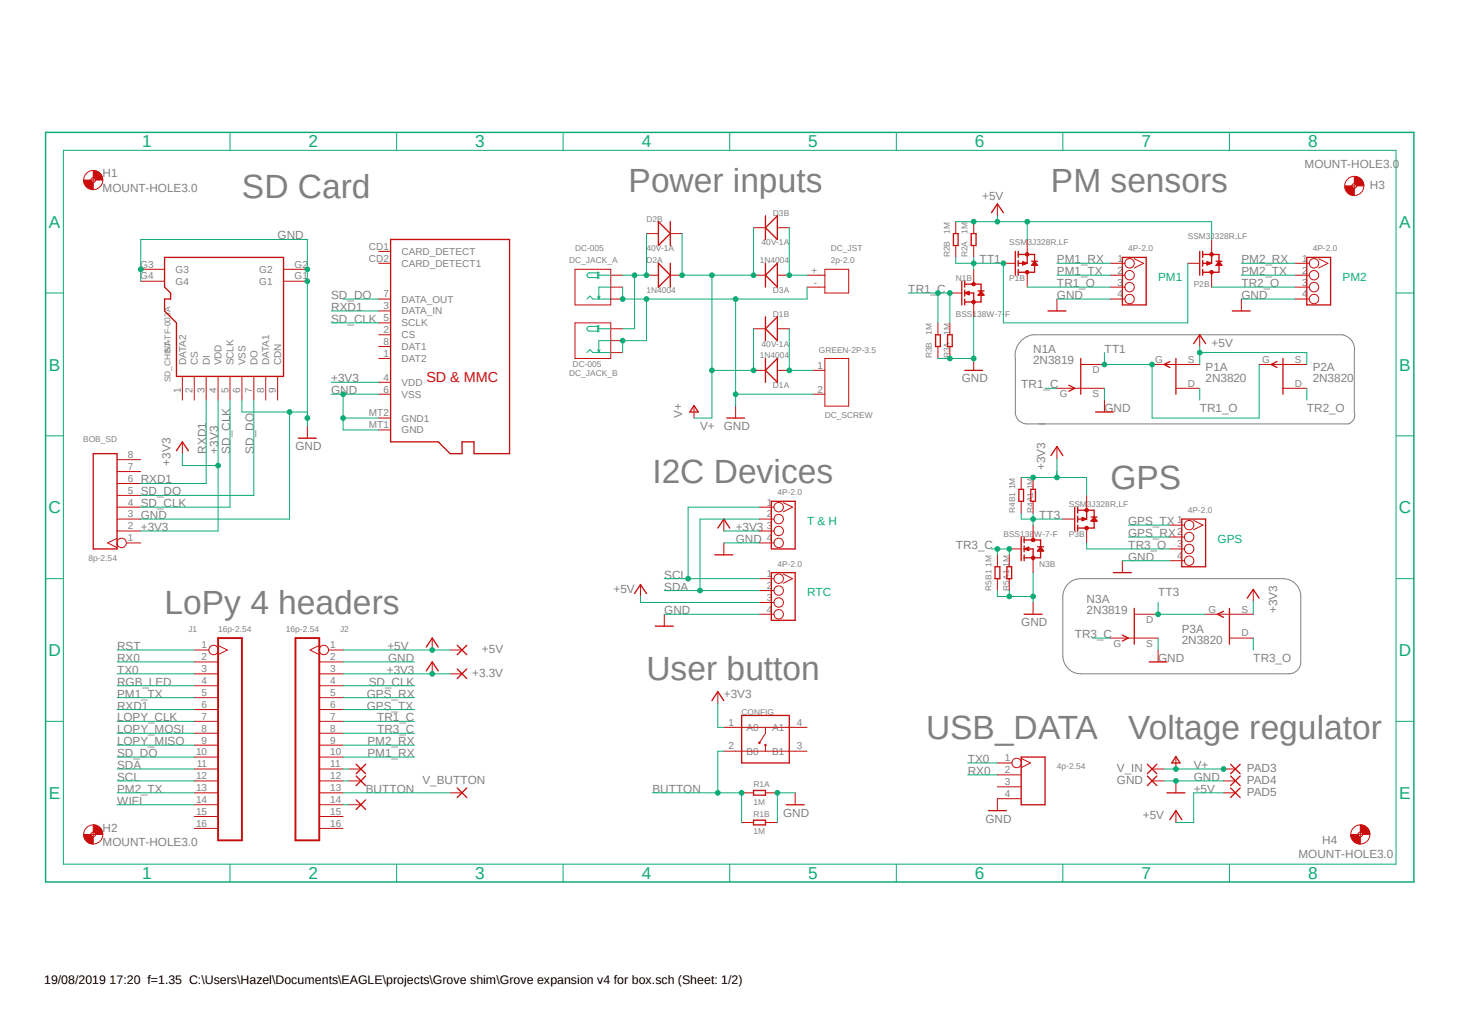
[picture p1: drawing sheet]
<svg xmlns="http://www.w3.org/2000/svg" width="420mm" height="297mm" viewBox="0 0 420 297" stroke-linecap="round" stroke-linejoin="round" font-family="sans-serif">
<path d="M12.7 37.7l394.8 216.6M407.5 37.7l-394.8 216.6" fill="none" stroke="#fff" stroke-width=".29"/>
<path d="M294 98a6 6 0 0 1 3.4-1.6h89.1a4.3 4.3 0 0 1 3.3 5.1v17.1a2.64 2.64 0 0 1-1.6 3.4h-92.5a3.3 3.3 0 0 1-3.4-3.4v-15.4a6 6 0 0 1 1.7-5.2zM307.2 168.4a5 5 0 0 1 3.9-1.9h58.2a5.1 5.1 0 0 1 5.1 5.2v18.8a3.4 3.4 0 0 1-3.4 3.4h-59.9a5.2 5.2 0 0 1-5.2-5.1v-17.1a5.5 5.5 0 0 1 1.3-3.3z" fill="none" stroke="#808080" stroke-width=".29"/>
<g fill="none" stroke="#c90d0c" stroke-width=".38">
<path d="M47.4 74.1h34.2v34.2h-30.8v-15.4l-3.4-3.4v-3.4h1.7v-1.8l-1.7-1.7zM189.5 75.8l3.5 3.4-3.5 3.4zM193 75.8v6.8M220.3 79.2l3.5-3.4v6.8zM220.3 75.8v6.8M279.6 67.2h1.4v3.5h-1.4zM285.4 61.2l1.7-2.5 1.7 2.5M323.1 74.1h6.8v13.7h-6.8zM376.2 74.1h6.8v13.7h-6.8zM272.8 96.4h1.3v3.3h-1.3zM301.7 89.5h5.1M354.8 89.5h5.1"/>
<path d="M199.8 116.7l1.2 1.9h-2.4zM220.3 106.6l3.5-3.4v6.8zM220.3 103.2v6.8M277.7 106.6h5.1M50.8 129.7l1.7-2.5 1.7 2.5M85.9 126.1h5.2M209.2 120.3h5.1M222 144.3h6.9v13.7h-6.9zM340.2 149.4h6.8v13.7h-6.8zM222 164.8h6.9v13.7h-6.9zM320.5 164.8h5.2M122.7 186.2l1.7-2.6 1.8 2.6"/>
<path d="M122.7 193.1l1.7-2.6 1.8 2.6M188.6 180.2h5.2M204.9 201.6l1.7-2.5 1.8 2.5M294 217.9h6.8v13.7h-6.8zM338.5 217.7l1.2 1.9h-2.4zM216.9 227.5h3.4v1.4h-3.4zM226.3 231.6h5.2M284.6 233.3h5.1M335.9 228.2h5.2M336.8 235.9l1.7-2.6 1.7 2.6"/>
</g>
<g fill="none" stroke="#c90d0c" stroke-width=".29">
<path d="M287.1 58.7v3.4M40.5 77.5h6.9M81.6 77.5h6.9M165.5 77.5h10.3v10.3h-10.3zM175.8 79.2h3.4M186.1 79.2h3.4M193 79.2h3.3M216.9 79.2h3.4M223.8 79.2h3.4M232.3 79.2h5.1M237.4 77.5h6.9v6.8h-6.9zM280.3 63.8v3.4"/>
<path d="M280.3 70.7v3.4M319.7 75.8h4.1M319.7 79.2h4.1M326.5 74.5l2.7 1.3-2.7 1.3M372.7 75.8h4.2M372.7 79.2h4.2M379.6 74.5l2.7 1.3-2.7 1.3M40.5 80.9h6.9M81.6 80.9h6.9M175.8 82.6h3.4M175.8 86.1h3.4M232.3 82.6h5.1"/>
<path d="M273.4 92.9v3.5M273.4 99.7v3.5M304.2 86.1v3.4M319.7 82.6h4.1M319.7 86.1h4.1M357.3 86.1v3.4M372.7 82.6h4.2M372.7 86.1h4.2M52.5 108.3v6.8M55.9 108.3v6.8M59.4 108.3v6.8M62.8 108.3v6.8"/>
<path d="M66.2 108.3v6.8M69.6 108.3v6.8M73.1 108.3v6.8M76.5 108.3v6.8M79.9 108.3v6.8M199.8 116.9v3.4M211.8 116.9v3.4M216.9 106.6h3.4M223.8 106.6h3.4M234 106.6h3.4M234 113.5h3.4M237.4 103.2h6.9v13.7h-6.9z"/>
<path d="M280.3 103.2v3.4M52.5 127.2v3.4M88.5 122.7v3.4M218.6 146h4.2M218.6 149.4h4.2M218.6 152.8h4.2M218.6 156.3h4.2M225.5 144.7l2.6 1.3-2.6 1.3M336.8 151.1h4.2M336.8 154.6h4.2M336.8 158h4.2M343.6 149.8l2.7 1.3-2.7 1.3"/>
<path d="M191.2 176.8v3.4M218.6 166.5h4.2M218.6 170h4.2M218.6 173.4h4.2M218.6 176.8h4.2M225.5 165.2l2.6 1.3-2.6 1.4M323.1 161.4v3.4M336.8 161.4h4.2M124.4 183.6v3.5M124.4 190.5v3.4M206.6 199.1v3.4M287.1 219.6h4.2"/>
<path d="M294 218.3l2.6 1.3-2.6 1.3M338.5 217.9v3.4M213.5 228.2h3.4M220.3 228.2h3.5M228.9 228.2v3.4M287.1 223h6.9M287.1 226.4h6.9M294 229.9h-6.9v3.4M338.5 224.7v3.5M338.5 233.3v3.4"/>
<circle cx="325.2" cy="79.2" r="1.36"/>
<circle cx="325.2" cy="75.8" r="1.36"/>
<circle cx="378.2" cy="79.2" r="1.36"/>
<circle cx="378.2" cy="75.8" r="1.36"/>
<circle cx="325.2" cy="82.6" r="1.36"/>
<circle cx="325.2" cy="86.1" r="1.36"/>
<circle cx="378.2" cy="82.6" r="1.36"/>
<circle cx="378.2" cy="86.1" r="1.36"/>
<circle cx="224.2" cy="146" r="1.36"/>
<circle cx="224.2" cy="149.4" r="1.36"/>
<circle cx="224.2" cy="156.3" r="1.36"/>
<circle cx="224.2" cy="152.8" r="1.36"/>
<circle cx="342.3" cy="158" r="1.36"/>
<circle cx="342.3" cy="154.6" r="1.36"/>
<circle cx="342.3" cy="151.1" r="1.36"/>
<circle cx="224.2" cy="176.8" r="1.36"/>
<circle cx="224.2" cy="166.5" r="1.36"/>
<circle cx="224.2" cy="173.4" r="1.36"/>
<circle cx="224.2" cy="170" r="1.36"/>
<circle cx="342.3" cy="161.4" r="1.36"/>
<circle cx="292.6" cy="219.6" r="1.36"/>
</g>
<path d="M26.8 49.1a2.68 2.68 0 0 1 2.7 2.7h-2l-.2-.4-.5-.3z" fill-rule="evenodd" fill="#c90d0c"/>
<path d="M26.8 49.1a2.68 2.68 0 0 1 2.7 2.7h-2l-.2-.4-.5-.3z" fill="none" stroke="#c90d0c" stroke-width=".29"/>
<path d="M24.1 51.8h2.1l.1 .5 .5 .2v2.1a2.75 2.75 0 0 1-2.7-2.8z" fill-rule="evenodd" fill="#c90d0c"/>
<g fill="none" stroke="#c90d0c" stroke-width=".29">
<path d="M24.1 51.8h2.1l.1 .5 .5 .2v2.1a2.75 2.75 0 0 1-2.7-2.8zM26.2 51.8h1.3M26.8 51.1v1.4"/>
<circle cx="26.8" cy="51.8" r=".68"/>
<circle cx="26.8" cy="51.8" r="2.75"/>
</g>
<path d="M26.8 237.4a2.68 2.68 0 0 1 2.7 2.8h-2l-.2-.6-.5-.1z" fill-rule="evenodd" fill="#c90d0c"/>
<path d="M26.8 237.4a2.68 2.68 0 0 1 2.7 2.8h-2l-.2-.6-.5-.1z" fill="none" stroke="#c90d0c" stroke-width=".29"/>
<path d="M24.1 240.2h2.1l.1 .4 .5 .2v2.1a2.75 2.75 0 0 1-2.7-2.7z" fill-rule="evenodd" fill="#c90d0c"/>
<g fill="none" stroke="#c90d0c" stroke-width=".29">
<path d="M26.8 239.5v1.3M24.1 240.2h2.1l.1 .4 .5 .2v2.1a2.75 2.75 0 0 1-2.7-2.7zM26.2 240.2h1.3"/>
<circle cx="26.8" cy="240.2" r=".68"/>
<circle cx="26.8" cy="240.2" r="2.75"/>
</g>
<path d="M389.8 50.8a2.61 2.61 0 0 1 2.8 2.7h-2l-.2-.5-.6-.2z" fill-rule="evenodd" fill="#c90d0c"/>
<path d="M389.8 50.8a2.61 2.61 0 0 1 2.8 2.7h-2l-.2-.5-.6-.2z" fill="none" stroke="#c90d0c" stroke-width=".29"/>
<path d="M387.1 53.5h2.1l.2 .5 .4 .2v2.1a2.61 2.61 0 0 1-2.7-2.8z" fill-rule="evenodd" fill="#c90d0c"/>
<g fill="none" stroke="#c90d0c" stroke-width=".29">
<path d="M387.1 53.5h2.1l.2 .5 .4 .2v2.1a2.61 2.61 0 0 1-2.7-2.8zM389.2 53.5h1.4M389.8 52.8v1.4"/>
<circle cx="389.8" cy="53.5" r=".68"/>
<circle cx="389.8" cy="53.5" r="2.75"/>
</g>
<path d="M391.6 237.4a2.75 2.75 0 0 1 2.7 2.8h-2l-.3-.6-.4-.1z" fill-rule="evenodd" fill="#c90d0c"/>
<path d="M391.6 237.4a2.75 2.75 0 0 1 2.7 2.8h-2l-.3-.6-.4-.1z" fill="none" stroke="#c90d0c" stroke-width=".29"/>
<path d="M388.8 240.2h2.1l.2 .4 .5 .2v2.1a2.75 2.75 0 0 1-2.8-2.7z" fill-rule="evenodd" fill="#c90d0c"/>
<g fill="none" stroke="#c90d0c" stroke-width=".29">
<path d="M109 72.3h3.4M109 75.8h3.4M348.4 75.8h.4M348.8 72.3v.9M348.8 78.4v.8M109 96.4h3.4M109 89.5h3.4M109 92.9h3.4M109 86.1h3.4M109 99.7h3.4M109 113.5h3.4M109 110h3.4"/>
<path d="M109 103.2h3.4M33.7 139.1h6.8M33.7 135.7h6.8M33.7 132.3h6.8M109 123.7h3.4M109 120.3h3.4M33.7 152.8h6.8M33.7 149.4h6.8M33.7 146h6.8M33.7 142.6h6.8M33.7 154.9l-2.7 1.4 2.7 1.3M36.4 156.3h4.1"/>
<path d="M208.4 156.3v3.4M184.4 168.2v3.5M391.6 239.5v1.3M388.8 240.2h2.1l.2 .4 .5 .2v2.1a2.75 2.75 0 0 1-2.8-2.7zM390.9 240.2h1.4"/>
<circle cx="35" cy="156.3" r="1.36"/>
<circle cx="391.6" cy="240.2" r=".68"/>
<circle cx="391.6" cy="240.2" r="2.75"/>
</g>
<g fill="none" stroke="#c90d0c" stroke-width=".38">
<path d="M112.4 68.9h34.3v61.7h-10.3v-3.4h-3.4v3.4h-3.4l-3.4-3.4h-13.8zM345.4 72.3v6.9M346.2 73.2h4.7v5.2h-4.7M346.2 72.3v1.8M346.2 74.9v1.7M346.2 77.5v1.7M346.2 75.8h2.2M347.5 75.4l1.3 .4M347.5 75.4v.8M347.5 75.4l.9 .4M348.1 75.6l-.6 .6M348.4 75.8l-.9 .4"/>
<path d="M348.8 73.2v2.6M348.8 75.8l-1.3 .4M350.1 75.2h1.6M350.9 75.2l.8 1.2h-1.6zM350.9 75.8l-.4 .6M350.9 75.8l.4 .6M350.9 75.8l-.4 .4M350.9 75.8l.4 .4M26.8 130.6h6.9v27.4h-6.9zM205.8 159.7h5.1M182.7 170.8l1.7-2.6 1.7 2.6"/>
</g>
<path d="M348.4 78.1l.5-.2 .4 .5-.1 .3-.3 .1-.5-.1-.2-.3 .5-.2 .3 .2-.2 .1-.6-.1z" fill-rule="evenodd" fill="#c90d0c"/>
<path d="M348.4 78.1l.5-.2 .4 .5-.1 .3-.3 .1-.5-.1-.2-.3 .5-.2 .3 .2-.2 .1-.6-.1z" fill="none" stroke="#c90d0c" stroke-width=".29"/>
<path d="M348.4 72.9l.2-.2 .6 .2v.6l-.3 .2-.5-.2-.2-.3 .5-.1 .3 .1h-.8z" fill-rule="evenodd" fill="#c90d0c"/>
<path d="M295.3 75.8h.4M295.7 72.3v.9M295.7 78.4v.8M341.9 75.8h3.5M348.4 72.9l.2-.2 .6 .2v.6l-.3 .2-.5-.2-.2-.3 .5-.1 .3 .1h-.8zM348.8 68.9v3.4M348.8 79.2v3.4" fill="none" stroke="#c90d0c" stroke-width=".29"/>
<g fill="none" stroke="#c90d0c" stroke-width=".38">
<path d="M292.3 72.3v6.9M293.1 73.2h4.7v5.2h-4.7M293.1 72.3v1.8M293.1 74.9v1.7M293.1 77.5v1.7M293.1 75.8h2.2M294.4 75.4l1.3 .4M294.4 75.4v.8M294.4 75.4l.9 .4M295 75.6l-.6 .6M295.3 75.8l-.9 .4M295.7 73.2v2.6"/>
<path d="M295.7 75.8l-1.3 .4M297 75.2h1.7M297.8 75.2l.9 1.2h-1.7zM297.8 75.8l-.4 .6M297.8 75.8l.4 .6M297.8 75.8l-.4 .4M297.8 75.8l.4 .4"/>
</g>
<path d="M295.3 78.1l.5-.2 .4 .5-.1 .3-.3 .1-.5-.1-.2-.3 .5-.2 .3 .2-.2 .1-.6-.1z" fill-rule="evenodd" fill="#c90d0c"/>
<path d="M295.3 78.1l.5-.2 .4 .5-.1 .3-.3 .1-.5-.1-.2-.3 .5-.2 .3 .2-.2 .1-.6-.1z" fill="none" stroke="#c90d0c" stroke-width=".29"/>
<path d="M295.3 72.9l.2-.2 .6 .2v.6l-.3 .2-.5-.2-.2-.3 .5-.1 .3 .1h-.8z" fill-rule="evenodd" fill="#c90d0c"/>
<path d="M288.8 75.8h3.5M295.3 72.9l.2-.2 .6 .2v.6l-.3 .2-.5-.2-.2-.3 .5-.1 .3 .1h-.8zM295.7 68.9v3.4M295.7 79.2v3.4M280.3 80.9v.9M280.3 86.9v.9" fill="none" stroke="#c90d0c" stroke-width=".29"/>
<g fill="none" stroke="#c90d0c" stroke-width=".38">
<path d="M276.9 80.9v6.9M277.7 81.8h4.7v5.1h-4.7M277.7 80.9v1.7M277.7 83.5v1.7M277.7 86.1v1.7M278.1 84.3h2.2v2.6M278.1 84.3l.9 .5M278.4 84.2l.6 .6M279 83.9l-1.3 .4 1.3 .5M279 83.9v.9M279 83.9l-.9 .4M281.6 83.7h1.7"/>
<path d="M282.4 83.7l.9 1.3h-1.7zM282.4 84.3l.4 .7M282.4 84.3l-.4 .7M282.4 84.3l.4 .5M282.4 84.3l-.4 .5"/>
</g>
<path d="M279.9 81.5l.5-.2 .4 .5-.1 .3-.3 .2-.5-.2-.2-.3 .5-.2 .3 .2-.2 .2-.6-.2z" fill-rule="evenodd" fill="#c90d0c"/>
<path d="M279.9 81.5l.5-.2 .4 .5-.1 .3-.3 .2-.5-.2-.2-.3 .5-.2 .3 .2-.2 .2-.6-.2z" fill="none" stroke="#c90d0c" stroke-width=".29"/>
<path d="M279.9 86.6l.2-.2 .6 .2v.6l-.6 .2-.4-.5 .5-.2 .3 .2-.2 .2-.6-.2z" fill-rule="evenodd" fill="#c90d0c"/>
<g fill="none" stroke="#c90d0c" stroke-width=".29">
<path d="M186.1 67.2h3.4M193 67.2h3.3M216.9 65.5h3.4M223.8 65.5h3.4M275.1 63.8v3.4M275.1 70.7v3.4M280.3 77.5v3.4M216.9 94.6h3.4M223.8 94.6h3.4M270 92.9v3.5M270 99.7v3.5M273.4 84.3h3.5"/>
<path d="M279.9 86.6l.2-.2 .6 .2v.6l-.6 .2-.4-.5 .5-.2 .3 .2-.2 .2-.6-.2zM280.3 87.8v3.4M304.2 111.8h13.7M311.1 104.9h6.8M331.6 104.9h13.8M338.5 111.8h6.9M297.4 137.4v3.4M290.5 159.7v3.4M297.4 144.3v3.4M312.4 149.4h.4M312.8 146v.9M312.8 152v.8"/>
<path d="M290.5 166.5v3.5M297.4 173.4v3.4M55.9 187.1h4.2M55.9 190.5h6.9M55.9 193.9h6.9M55.9 197.4h6.9M62.8 185.8l2.6 1.3-2.6 1.3M91.9 190.5h6.9M91.9 193.9h6.9M91.9 197.4h6.9M91.9 185.8l-2.7 1.3 2.7 1.3M94.6 187.1h4.2"/>
<path d="M129.6 187.1h3.4M129.6 193.9h3.4M55.9 200.8h6.9M55.9 204.2h6.9M55.9 207.6h6.9M55.9 211h6.9M55.9 214.5h6.9M55.9 217.9h6.9M91.9 200.8h6.9M91.9 204.2h6.9M91.9 207.6h6.9M91.9 211h6.9"/>
<path d="M91.9 214.5h6.9M91.9 217.9h6.9M55.9 221.3h6.9M55.9 224.7h6.9M55.9 228.2h6.9M55.9 231.6h6.9M55.9 235h6.9M55.9 238.4h6.9M91.9 221.3h6.9M91.9 224.7h6.9M91.9 228.2h6.9M91.9 231.6h6.9"/>
<path d="M91.9 235h6.9M91.9 238.4h6.9M129.6 228.2h3.4M213.5 236.7h3.4M220.3 236.7h3.5M331.6 221.3h3.5M331.6 224.7h3.5M352.2 221.3h3.4M352.2 224.7h3.4M352.2 228.2h3.4"/>
<circle cx="61.5" cy="187.1" r="1.36"/>
<circle cx="93.2" cy="187.1" r="1.36"/>
</g>
<g fill="none" stroke="#c90d0c" stroke-width=".38">
<path d="M189.5 63.8l3.5 3.4-3.5 3.5zM193 63.8v6.9M220.3 62.1v6.8M220.3 65.5l3.5-3.4v6.8zM274.4 67.2h1.4v3.5h-1.4zM220.3 91.2v6.8M220.3 94.6l3.5-3.4v6.8zM269.3 96.4h1.4v3.3h-1.4zM307.7 110.9l1.7 .9-1.7 .8M311.1 103.2v10.3M336.8 104.1l-1.7 .8 1.7 .8M338.5 103.2v10.3"/>
<path d="M296.7 140.8h1.4v3.5h-1.4zM309.4 146v6.8M310.2 146.9h4.8v5.1h-4.8M310.2 146v1.7M310.2 148.5v1.8M310.2 151.1v1.7M310.2 149.4h2.2M311.5 149l1.3 .4M311.5 149v.8M311.5 149l.9 .4M312.1 149.2l-.6 .6M312.4 149.4l-.9 .4"/>
<path d="M312.8 146.9v2.5M312.8 149.4l-1.3 .4M314.1 148.8h1.7M315 148.8l.8 1.2h-1.7zM315 149.4l-.5 .6M315 149.4l.4 .6M315 149.4l-.5 .4M315 149.4l.4 .4M289.9 163.1h1.3v3.4h-1.3zM294.8 176.8h5.2M131.6 185.7l2.8 2.7M131.6 192.5l2.8 2.8"/>
<path d="M134.4 185.7l-2.8 2.7M134.4 192.5l-2.8 2.8M330.3 220l2.7 2.7M333 220l-2.7 2.7M354.2 220l2.8 2.7M357 220l-2.8 2.7M131.6 226.8l2.8 2.7M134.4 226.8l-2.8 2.7M216.9 236.1h3.4v1.3h-3.4zM330.3 223.4l2.7 2.7M333 223.4l-2.7 2.7M354.2 223.4l2.8 2.7"/>
<path d="M354.2 226.8l2.8 2.7M357 223.4l-2.8 2.7M357 226.8l-2.8 2.7"/>
</g>
<path d="M62.8 183.6h6.8v58.3h-6.8zM85 183.6h6.9v58.3h-6.9z" fill="none" stroke="#c90d0c" stroke-width=".55"/>
<path d="M312.4 151.7l.6-.2 .2 .2v.6l-.6 .2-.3-.5 .5-.2 .2 .2-.2 .1-.5-.1z" fill-rule="evenodd" fill="#c90d0c"/>
<path d="M312.4 151.7l.6-.2 .2 .2v.6l-.6 .2-.3-.5 .5-.2 .2 .2-.2 .1-.5-.1z" fill="none" stroke="#c90d0c" stroke-width=".29"/>
<path d="M312.4 146.6l.6-.3 .2 .3v.6l-.2 .1-.6-.1-.1-.3 .5-.2 .2 .2h-.7z" fill-rule="evenodd" fill="#c90d0c"/>
<path d="M297.4 154.6v.8M305.9 149.4h3.5M312.4 146.6l.6-.3 .2 .3v.6l-.2 .1-.6-.1-.1-.3 .5-.2 .2 .2h-.7zM312.8 142.6v3.4M312.8 152.8v3.5M297.4 160.5v.9" fill="none" stroke="#c90d0c" stroke-width=".29"/>
<g fill="none" stroke="#c90d0c" stroke-width=".38">
<path d="M294 154.6v6.8M294.8 155.4h4.8v5.1h-4.8M294.8 154.6v1.7M294.8 157.1v1.7M294.8 159.7v1.7M295.3 158h2.1v2.5M295.3 158l.8 .4M295.5 157.8l.6 .6M296.1 157.5l-1.3 .5 1.3 .4M296.1 157.5v.9M296.1 157.5l-.8 .5M298.7 157.4h1.7"/>
<path d="M299.6 157.4l.8 1.2h-1.7zM299.6 158l.4 .6M299.6 158l-.5 .6M299.6 158l.4 .4M299.6 158l-.5 .4"/>
</g>
<path d="M297 155.1l.6-.2 .2 .2v.6l-.2 .2-.6-.2-.1-.3 .4-.2 .3 .2-.2 .2-.5-.2z" fill-rule="evenodd" fill="#c90d0c"/>
<path d="M297 155.1l.6-.2 .2 .2v.6l-.2 .2-.6-.2-.1-.3 .4-.2 .3 .2-.2 .2-.5-.2z" fill="none" stroke="#c90d0c" stroke-width=".29"/>
<path d="M297 160.2l.2-.1 .6 .1v.6l-.6 .2-.3-.5 .4-.1 .3 .1-.2 .2-.5-.2z" fill-rule="evenodd" fill="#c90d0c"/>
<g fill="none" stroke="#c90d0c" stroke-width=".29">
<path d="M165.5 92.9h10.3v10.3h-10.3zM175.8 94.6h3.4M175.8 98h3.4M175.8 101.5h3.4M294 137.4v3.4M304.2 128.5v3.5M287.1 159.7v3.4M290.5 158h3.5M294 144.3v3.4M297.4 151.1v3.5M287.1 166.5v3.5M297 160.2l.2-.1 .6 .1v.6l-.6 .2-.3-.5 .4-.1 .3 .1-.2 .2-.5-.2z"/>
<path d="M297.4 161.4v3.4M326.5 176.8h6.9M347 176.8h13.8M319.7 183.6h13.7M353.9 183.6h6.9M208.4 209.3h23.9M208.4 216.2h23.9M220.3 209.3v1.7l-1.7 2.8M220.3 214.5v1.7"/>
</g>
<path d="M302.5 131.1l1.7-2.6 1.7 2.6M293.3 140.8h1.3v3.5h-1.3zM286.4 163.1h1.4v3.4h-1.4zM326.5 175.1v10.3M352.2 175.9l-1.7 .9 1.7 .9M353.9 175.1v10.3M323.1 182.8l1.7 .8-1.7 .9M213.5 205.9h13.7v13.7h-13.7z" fill="none" stroke="#c90d0c" stroke-width=".38"/>
<circle cx="218.6" cy="213.8" r=".21" fill="#c90d0c"/>
<circle cx="218.6" cy="213.8" r=".21" fill="none" stroke="#c90d0c" stroke-width=".29"/>
<circle cx="220.3" cy="214.5" r=".21" fill="#c90d0c"/>
<g fill="none" stroke="#c90d0c" stroke-width=".29">
<path d="M345.4 96.4v3.3M317.9 115.1v3.5M362.5 104.9h13.7M369.3 111.8h6.9M208.4 149.4v3.4M360.8 169.6v3.4M333.4 187.1v3.4M100.5 231.6h3.4M100.5 221.3h3.4M100.5 224.7h3.4"/>
<circle cx="220.3" cy="214.5" r=".21"/>
</g>
<g fill="none" stroke="#c90d0c" stroke-width=".38">
<path d="M343.6 98.9l1.8-2.5 1.6 2.5M315.4 118.6h5.1M367.6 104.1l-1.7 .8 1.7 .8M369.3 103.2v10.3M206.6 152l1.8-2.6 1.7 2.6M359 172.2l1.8-2.6 1.7 2.6M330.8 190.5h5.1M102.5 220l2.7 2.7M105.2 220l-2.7 2.7M102.5 230.2l2.7 2.8M102.5 223.4l2.7 2.7M105.2 230.2l-2.7 2.8"/>
<path d="M105.2 223.4l-2.7 2.7"/>
</g>
<path d="M13.1 38.1h393.9v215.7h-393.9z" fill="none" stroke="#0dab76" stroke-width=".42"/>
<g fill="none" stroke="#0dab76" stroke-width=".29">
<path d="M66.2 38.1v5.2M114.2 38.1v5.2M162.1 38.1v5.2M210.1 38.1v5.2M258 38.1v5.2M305.9 38.1v5.2M353.9 38.1v5.2M18.2 43.3h383.7v205.4h-383.7zM172 78.5h-2.4a.68 .68 0 0 0-.6 .7 .68 .68 0 0 0 .6 .7h2.4M172 78.4h.4v1.7h-.4zM172.4 79.2h3.4M304.2 75.8h15.5"/>
<path d="M357.3 75.8h15.4M13.1 84.3h5.1M169 86.1l.8-.9 .9 .9h5.1M172 93.9h-2.4a.68 .68 0 0 0-.6 .7 .68 .68 0 0 0 .6 .7h2.4M172 93.8h.4v1.7h-.4zM172 85.2l.4 .9M172.4 94.6h3.4M172.7 85.2l-.3 .9M175.8 82.6h-3.4v3.5M175.8 98h-3.4v3.5M270 84.3h3.4v8.6M295.7 82.6h24"/>
<path d="M401.9 84.3h5.1M169 101.5l.8-.9 .9 .9h5.1M172 100.6l.4 .9M172.7 100.6l-.3 .9M345.4 111.8v3.3M13.1 125.4h5.1M401.9 125.4h5.1M13.1 166.5h5.1M401.9 166.5h5.1M13.1 207.6h5.1M98.8 207.6h20.5M98.8 214.5h20.5"/>
<path d="M98.8 217.9h20.5M401.9 207.6h5.1M66.2 248.7v5.1M114.2 248.7v5.1M162.1 248.7v5.1M210.1 248.7v5.1M258 248.7v5.1M305.9 248.7v5.1M353.9 248.7v5.1"/>
</g>
<circle cx="273.4" cy="84.3" r=".68" fill="#0dab76"/>
<g fill="none" stroke="#0dab76" stroke-width=".29">
<path d="M261.5 84.3h8.5v8.6"/>
<circle cx="273.4" cy="84.3" r=".68"/>
</g>
<circle cx="270" cy="84.3" r=".68" fill="#0dab76"/>
<g fill="none" stroke="#0dab76" stroke-width=".29">
<path d="M300.8 111.8h3.4M218.6 146h-20.5v20.5h-6.9"/>
<circle cx="270" cy="84.3" r=".68"/>
</g>
<circle cx="198.1" cy="166.5" r=".68" fill="#0dab76"/>
<g fill="none" stroke="#0dab76" stroke-width=".29">
<path d="M218.6 149.4h-17.1v20.6M191.2 170h27.4M198.1 166.5h20.5M33.7 224.7h22.2"/>
<circle cx="198.1" cy="166.5" r=".68"/>
</g>
<circle cx="201.5" cy="170" r=".68" fill="#0dab76"/>
<g fill="none" stroke="#0dab76" stroke-width=".29">
<path d="M287.1 158h3.4v1.7M324.8 151.1h12M324.8 154.6h12M98.8 204.2h20.5M98.8 200.8h20.5M98.8 211h20.5M33.7 221.3h22.2"/>
<circle cx="201.5" cy="170" r=".68"/>
</g>
<circle cx="290.5" cy="158" r=".68" fill="#0dab76"/>
<g fill="none" stroke="#0dab76" stroke-width=".29">
<path d="M285.4 158h1.7v1.7"/>
<circle cx="290.5" cy="158" r=".68"/>
</g>
<circle cx="287.1" cy="158" r=".68" fill="#0dab76"/>
<g fill="none" stroke="#0dab76" stroke-width=".29">
<path d="M304.2 79.2h15.5M357.3 79.2h15.4M348.8 82.6h23.9M376.2 111.8v3.3M314.5 183.6h5.2M33.7 200.8h22.2M33.7 228.2h22.2"/>
<circle cx="287.1" cy="158" r=".68"/>
</g>
<circle cx="352.2" cy="221.3" r=".68" fill="#0dab76"/>
<g fill="none" stroke="#0dab76" stroke-width=".29">
<path d="M335.1 221.3h17.1"/>
<circle cx="352.2" cy="221.3" r=".68"/>
</g>
<circle cx="338.5" cy="221.3" r=".68" fill="#0dab76"/>
<g fill="none" stroke="#0dab76" stroke-width=".29">
<path d="M196.3 79.2h20.6M204.9 79.2v27.4"/>
<circle cx="338.5" cy="221.3" r=".68"/>
</g>
<circle cx="204.9" cy="79.2" r=".68" fill="#0dab76"/>
<g fill="none" stroke="#0dab76" stroke-width=".29">
<path d="M216.9 106.6h-12v13.7"/>
<circle cx="204.9" cy="79.2" r=".68"/>
</g>
<circle cx="204.9" cy="106.6" r=".68" fill="#0dab76"/>
<g fill="none" stroke="#0dab76" stroke-width=".29">
<path d="M196.3 67.2v12M199.8 120.3h5.1"/>
<circle cx="204.9" cy="106.6" r=".68"/>
</g>
<circle cx="196.3" cy="79.2" r=".68" fill="#0dab76"/>
<g fill="none" stroke="#0dab76" stroke-width=".29">
<path d="M216.9 65.5v13.7"/>
<circle cx="196.3" cy="79.2" r=".68"/>
</g>
<circle cx="216.9" cy="79.2" r=".68" fill="#0dab76"/>
<g fill="none" stroke="#0dab76" stroke-width=".29">
<path d="M216.9 94.6v12"/>
<circle cx="216.9" cy="79.2" r=".68"/>
</g>
<circle cx="216.9" cy="106.6" r=".68" fill="#0dab76"/>
<g fill="none" stroke="#0dab76" stroke-width=".29">
<path d="M186.1 67.2v12h-6.9"/>
<circle cx="216.9" cy="106.6" r=".68"/>
</g>
<circle cx="186.1" cy="79.2" r=".68" fill="#0dab76"/>
<g fill="none" stroke="#0dab76" stroke-width=".29">
<path d="M182.7 79.2v15.4h-3.5"/>
<circle cx="186.1" cy="79.2" r=".68"/>
</g>
<circle cx="182.7" cy="79.2" r=".68" fill="#0dab76"/>
<g fill="none" stroke="#0dab76" stroke-width=".29">
<path d="M227.2 65.5v13.7h5.1"/>
<circle cx="182.7" cy="79.2" r=".68"/>
</g>
<circle cx="227.2" cy="79.2" r=".68" fill="#0dab76"/>
<g fill="none" stroke="#0dab76" stroke-width=".29">
<path d="M227.2 94.6v12h6.8"/>
<circle cx="227.2" cy="79.2" r=".68"/>
</g>
<circle cx="227.2" cy="106.6" r=".68" fill="#0dab76"/>
<g fill="none" stroke="#0dab76" stroke-width=".29">
<path d="M95.3 92.9h13.7M66.2 115.1v30.9h-25.7M98.8 197.4h20.5M206.6 216.2h1.8M187.8 228.2h25.7"/>
<circle cx="227.2" cy="106.6" r=".68"/>
</g>
<circle cx="206.6" cy="228.2" r=".68" fill="#0dab76"/>
<g fill="none" stroke="#0dab76" stroke-width=".29">
<path d="M206.6 216.2v12M213.5 228.2v8.5"/>
<circle cx="206.6" cy="228.2" r=".68"/>
</g>
<circle cx="213.5" cy="228.2" r=".68" fill="#0dab76"/>
<g fill="none" stroke="#0dab76" stroke-width=".29">
<path d="M95.3 89.5h13.7M98.8 86.1h10.2M59.4 115.1v24h-18.9M73.1 115.1v27.5h-32.6M33.7 204.2h22.2M33.7 217.9h22.2M98.8 228.2h30.8M335.1 224.7h17.1"/>
<circle cx="213.5" cy="228.2" r=".68"/>
</g>
<circle cx="338.5" cy="224.7" r=".68" fill="#0dab76"/>
<g fill="none" stroke="#0dab76" stroke-width=".29">
<path d="M232.3 82.6v3.5h-20.5v27.4h22.2"/>
<circle cx="338.5" cy="224.7" r=".68"/>
</g>
<circle cx="211.7" cy="86.1" r=".68" fill="#0dab76"/>
<g fill="none" stroke="#0dab76" stroke-width=".29">
<path d="M179.2 82.6v3.5h6.9"/>
<circle cx="211.7" cy="86.1" r=".68"/>
</g>
<circle cx="179.2" cy="86.1" r=".68" fill="#0dab76"/>
<g fill="none" stroke="#0dab76" stroke-width=".29">
<path d="M186.1 86.1h25.7M211.8 113.5v3.4"/>
<circle cx="179.2" cy="86.1" r=".68"/>
</g>
<circle cx="211.7" cy="113.5" r=".68" fill="#0dab76"/>
<g fill="none" stroke="#0dab76" stroke-width=".29">
<path d="M186.1 86.1v11.9h-6.9"/>
<circle cx="211.7" cy="113.5" r=".68"/>
</g>
<circle cx="186.1" cy="86.1" r=".68" fill="#0dab76"/>
<g fill="none" stroke="#0dab76" stroke-width=".29">
<path d="M179.2 98v3.5"/>
<circle cx="186.1" cy="86.1" r=".68"/>
</g>
<circle cx="179.2" cy="98" r=".68" fill="#0dab76"/>
<circle cx="179.2" cy="98" r=".68" fill="none" stroke="#0dab76" stroke-width=".29"/>
<circle cx="40.5" cy="77.5" r=".68" fill="#0dab76"/>
<g fill="none" stroke="#0dab76" stroke-width=".29">
<path d="M88.5 68.9h-48v12"/>
<circle cx="40.5" cy="77.5" r=".68"/>
</g>
<circle cx="88.5" cy="77.5" r=".68" fill="#0dab76"/>
<g fill="none" stroke="#0dab76" stroke-width=".29">
<path d="M88.5 68.9v12"/>
<circle cx="88.5" cy="77.5" r=".68"/>
</g>
<circle cx="88.5" cy="80.9" r=".68" fill="#0dab76"/>
<g fill="none" stroke="#0dab76" stroke-width=".29">
<path d="M88.5 80.9v41.8M69.6 115.1v3.5h18.9"/>
<circle cx="88.5" cy="80.9" r=".68"/>
</g>
<circle cx="88.5" cy="120.3" r=".68" fill="#0dab76"/>
<g fill="none" stroke="#0dab76" stroke-width=".29">
<path d="M83.4 118.6v30.8h-42.9"/>
<circle cx="88.5" cy="120.3" r=".68"/>
</g>
<circle cx="83.4" cy="118.6" r=".68" fill="#0dab76"/>
<g fill="none" stroke="#0dab76" stroke-width=".29">
<path d="M191.2 176.8h27.4M228.9 228.2h-5.1v8.5"/>
<circle cx="83.4" cy="118.6" r=".68"/>
</g>
<circle cx="223.8" cy="228.2" r=".68" fill="#0dab76"/>
<g fill="none" stroke="#0dab76" stroke-width=".29">
<path d="M304.2 86.1h15.5M357.3 86.1h15.4M273.4 103.2h6.9M323.1 161.4h13.7M98.8 190.5h20.5"/>
<circle cx="223.8" cy="228.2" r=".68"/>
</g>
<circle cx="280.3" cy="103.2" r=".68" fill="#0dab76"/>
<g fill="none" stroke="#0dab76" stroke-width=".29">
<path d="M280.3 91.2v12M270 103.2h3.4"/>
<circle cx="280.3" cy="103.2" r=".68"/>
</g>
<circle cx="273.4" cy="103.2" r=".68" fill="#0dab76"/>
<g fill="none" stroke="#0dab76" stroke-width=".29">
<path d="M95.3 113.5h13.7M98.8 113.5v6.8h10.2M208.4 156.3h10.2"/>
<circle cx="273.4" cy="103.2" r=".68"/>
</g>
<circle cx="98.8" cy="113.5" r=".68" fill="#0dab76"/>
<g fill="none" stroke="#0dab76" stroke-width=".29">
<path d="M98.8 120.3v3.4h10.2"/>
<circle cx="98.8" cy="113.5" r=".68"/>
</g>
<circle cx="98.8" cy="120.3" r=".68" fill="#0dab76"/>
<g fill="none" stroke="#0dab76" stroke-width=".29">
<path d="M317.9 111.8v3.3M290.5 170v1.7h6.9M297.4 164.8v8.6"/>
<circle cx="98.8" cy="120.3" r=".68"/>
</g>
<circle cx="297.4" cy="171.7" r=".68" fill="#0dab76"/>
<g fill="none" stroke="#0dab76" stroke-width=".29">
<path d="M287.1 170v1.7h3.4"/>
<circle cx="297.4" cy="171.7" r=".68"/>
</g>
<circle cx="290.5" cy="171.7" r=".68" fill="#0dab76"/>
<g fill="none" stroke="#0dab76" stroke-width=".29">
<path d="M33.7 193.9h22.2M33.7 190.5h22.2M33.7 187.1h22.2M33.7 197.4h22.2M98.8 187.1h30.8M333.4 183.6v3.5M33.7 207.6h22.2M33.7 211h22.2M33.7 214.5h22.2M278.6 219.6h8.5M278.6 223h8.5"/>
<circle cx="290.5" cy="171.7" r=".68"/>
</g>
<circle cx="124.4" cy="187.1" r=".68" fill="#0dab76"/>
<g fill="none" stroke="#0dab76" stroke-width=".29">
<path d="M287.1 62.1v1.7h8.6v5.1M352.2 228.2h-8.6v8.5h-5.1"/>
<circle cx="124.4" cy="187.1" r=".68"/>
</g>
<circle cx="287.1" cy="63.8" r=".68" fill="#0dab76"/>
<g fill="none" stroke="#0dab76" stroke-width=".29">
<path d="M280.3 63.8h6.8"/>
<circle cx="287.1" cy="63.8" r=".68"/>
</g>
<circle cx="280.3" cy="63.8" r=".68" fill="#0dab76"/>
<g fill="none" stroke="#0dab76" stroke-width=".29">
<path d="M275.1 63.8h5.2M295.7 63.8h53.1v5.1"/>
<circle cx="280.3" cy="63.8" r=".68"/>
</g>
<circle cx="295.7" cy="63.8" r=".68" fill="#0dab76"/>
<g fill="none" stroke="#0dab76" stroke-width=".29">
<path d="M345.4 99.7v5.2M345.4 101.5h30.8v3.4M184.4 171.7v1.7h34.2"/>
<circle cx="295.7" cy="63.8" r=".68"/>
</g>
<circle cx="345.4" cy="101.5" r=".68" fill="#0dab76"/>
<g fill="none" stroke="#0dab76" stroke-width=".29">
<path d="M98.8 193.9h30.8M206.6 202.5v6.8h1.8"/>
<circle cx="345.4" cy="101.5" r=".68"/>
</g>
<circle cx="124.4" cy="193.9" r=".68" fill="#0dab76"/>
<g fill="none" stroke="#0dab76" stroke-width=".29">
<path d="M62.8 115.1v37.7h-22.3M52.5 130.6v3.4h10.3"/>
<circle cx="124.4" cy="193.9" r=".68"/>
</g>
<circle cx="62.8" cy="134" r=".68" fill="#0dab76"/>
<g fill="none" stroke="#0dab76" stroke-width=".29">
<path d="M95.3 110h13.7M297.4 137.4h15.4M304.2 135.7v1.7M208.4 152.8h10.2"/>
<circle cx="62.8" cy="134" r=".68"/>
</g>
<circle cx="304.2" cy="137.4" r=".68" fill="#0dab76"/>
<g fill="none" stroke="#0dab76" stroke-width=".29">
<path d="M294 137.4h3.4"/>
<circle cx="304.2" cy="137.4" r=".68"/>
</g>
<circle cx="297.4" cy="137.4" r=".68" fill="#0dab76"/>
<g fill="none" stroke="#0dab76" stroke-width=".29">
<path d="M317.9 101.5v3.4h13.7M304.2 132v5.4M312.8 137.4v5.2M360.8 173v3.8M33.7 231.6h22.2"/>
<circle cx="297.4" cy="137.4" r=".68"/>
</g>
<circle cx="317.9" cy="104.9" r=".68" fill="#0dab76"/>
<g fill="none" stroke="#0dab76" stroke-width=".29">
<path d="M331.6 104.9v15.4"/>
<circle cx="317.9" cy="104.9" r=".68"/>
</g>
<circle cx="331.6" cy="104.9" r=".68" fill="#0dab76"/>
<g fill="none" stroke="#0dab76" stroke-width=".29">
<path d="M280.3 74.1v3.4M362.5 104.9v15.4h-30.9"/>
<circle cx="331.6" cy="104.9" r=".68"/>
</g>
<circle cx="280.3" cy="75.8" r=".68" fill="#0dab76"/>
<g fill="none" stroke="#0dab76" stroke-width=".29">
<path d="M275.1 74.1v1.7h13.7v17.1"/>
<circle cx="280.3" cy="75.8" r=".68"/>
</g>
<circle cx="288.8" cy="75.8" r=".68" fill="#0dab76"/>
<g fill="none" stroke="#0dab76" stroke-width=".29">
<path d="M341.9 75.8v17.1h-53.1M297.4 147.7v3.4M297.4 149.4h8.5M312.8 156.3v1.7h24M360.8 183.6v3.5"/>
<circle cx="288.8" cy="75.8" r=".68"/>
</g>
<circle cx="297.4" cy="149.4" r=".68" fill="#0dab76"/>
<g fill="none" stroke="#0dab76" stroke-width=".29">
<path d="M294 147.7v1.7h3.4M333.4 173.4v3.4h13.6"/>
<circle cx="297.4" cy="149.4" r=".68"/>
</g>
<circle cx="333.4" cy="176.8" r=".68" fill="#0dab76"/>
<g fill="none" stroke="#0dab76" stroke-width=".29">
<path d="M98.8 221.3h1.7M98.8 224.7h1.7M98.8 231.6h1.7"/>
<circle cx="333.4" cy="176.8" r=".68"/>
</g>
<g font-size="9.7" fill="#808080">
<text x="69.6" y="56.9">SD Card</text>
<text x="180.9" y="55.2">Power inputs</text>
<text x="302.5" y="55.2">PM sensors</text>
<text x="187.8" y="139.1">I2C Devices</text>
<text x="319.7" y="140.8">GPS</text>
<text x="47.4" y="176.8">LoPy 4 headers</text>
<text x="186.1" y="195.6">User button</text>
<text x="266.6" y="212.8">USB_DATA</text>
<text x="324.8" y="212.8">Voltage regulator</text>
</g>
<g font-size="5" fill="#0dab76">
<text x="40.9" y="42.4">1</text>
<text x="88.8" y="42.4">2</text>
<text x="136.8" y="42.4">3</text>
<text x="184.7" y="42.4">4</text>
<text x="232.7" y="42.4">5</text>
<text x="280.6" y="42.4">6</text>
<text x="328.6" y="42.4">7</text>
<text x="376.5" y="42.4">8</text>
<text x="14.1" y="65.5">A</text>
<text x="402.8" y="65.5">A</text>
<text x="14.1" y="106.6">B</text>
<text x="402.8" y="106.6">B</text>
<text x="13.9" y="147.7">C</text>
<text x="402.6" y="147.7">C</text>
<text x="13.9" y="188.8">D</text>
<text x="402.6" y="188.8">D</text>
<text x="14.1" y="229.9">E</text>
<text x="402.8" y="229.9">E</text>
<text x="40.9" y="253">1</text>
<text x="88.8" y="253">2</text>
<text x="136.8" y="253">3</text>
<text x="184.7" y="253">4</text>
<text x="232.7" y="253">5</text>
<text x="280.6" y="253">6</text>
<text x="328.6" y="253">7</text>
<text x="376.5" y="253">8</text>
</g>
<text font-size="4.1" fill="#c90d0c" x="122.7" y="110">SD &amp; MMC</text>
<text font-size="3.6" x="12.7" y="283.3">19/08/2019 17:20 f=1.35 C:\Users\Hazel\Documents\EAGLE\projects\Grove shim\Grove expansion v4 for box.sch (Sheet: 1/2)</text>
<g font-size="3.4" fill="#808080">
<text x="29.5" y="51">H1</text>
<text x="375.5" y="48.3">MOUNT-HOLE3.0</text>
<text x="29.5" y="55.2">MOUNT-HOLE3.0</text>
<text x="282.7" y="57.7">+5V</text>
<text x="394.3" y="54.4">H3</text>
<text x="79.9" y="68.9">GND</text>
<text x="282" y="75.8">TT1</text>
<text x="304.3" y="75.8">PM1_RX</text>
<text x="357.3" y="75.8">PM2_RX</text>
<text x="304.3" y="82.6">TR1_O</text>
<text x="304.3" y="79.2">PM1_TX</text>
<text x="357.3" y="82.6">TR2_O</text>
<text x="357.3" y="79.2">PM2_TX</text>
<text x="95.3" y="89.5">RXD1</text>
<text x="95.3" y="86.1">SD_DO</text>
<text x="261.5" y="84.3">TR1_C</text>
<text x="304.3" y="86.1">GND</text>
<text x="357.3" y="86.1">GND</text>
<text x="95.3" y="92.9">SD_CLK</text>
<text x="297.4" y="101.6">N1A</text>
<text x="318" y="101.5">TT1</text>
<text x="348.8" y="99.7">+5V</text>
<text x="297.4" y="104.9">2N3819</text>
<text x="347.1" y="106.8">P1A</text>
<text x="377.9" y="106.8">P2A</text>
<text x="95.3" y="113.5">GND</text>
<text x="95.3" y="110">+3V3</text>
<text x="276.9" y="110">GND</text>
<text x="294" y="111.8">TR1_C</text>
<text x="347.1" y="110">2N3820</text>
<text x="377.9" y="110">2N3820</text>
<text x="318" y="118.6">GND</text>
<text x="345.4" y="118.6">TR1_O</text>
<text x="376.2" y="118.6">TR2_O</text>
<text x="196.3" y="120.3" transform="rotate(-90 196.3 120.3)">V+</text>
<text x="201.5" y="123.7">V+</text>
<text x="208.4" y="123.7">GND</text>
<text x="59.4" y="130.6" transform="rotate(-90 59.4 130.6)">RXD1</text>
<text x="62.8" y="130.6" transform="rotate(-90 62.8 130.6)">+3V3</text>
<text x="66.2" y="130.6" transform="rotate(-90 66.2 130.6)">SD_CLK</text>
<text x="73.1" y="130.6" transform="rotate(-90 73.1 130.6)">SD_DO</text>
<text x="85" y="129.5">GND</text>
<text x="49.1" y="134" transform="rotate(-90 49.1 134)">+3V3</text>
<text x="300.8" y="135.4" transform="rotate(-90 300.8 135.4)">+3V3</text>
<text x="40.5" y="139.2">RXD1</text>
<text x="40.5" y="142.6">SD_DO</text>
<text x="40.5" y="146">SD_CLK</text>
<text x="40.5" y="149.4">GND</text>
<text x="299.1" y="149.4">TT3</text>
<text x="40.5" y="152.8">+3V3</text>
<text x="211.8" y="152.8">+3V3</text>
<text x="324.8" y="151.1">GPS_TX</text>
<text x="324.8" y="154.6">GPS_RX</text>
<text x="211.8" y="156.3">GND</text>
<text x="275.1" y="158">TR3_C</text>
<text x="324.8" y="161.4">GND</text>
<text x="324.8" y="158">TR3_O</text>
<text x="191.2" y="166.5">SCL</text>
<text x="176.6" y="170.6">+5V</text>
<text x="191.2" y="170">SDA</text>
<text x="312.8" y="173.6">N3A</text>
<text x="333.4" y="171.7">TT3</text>
<text x="191.2" y="176.8">GND</text>
<text x="312.8" y="176.8">2N3819</text>
<text x="367.6" y="176.4" transform="rotate(-90 367.6 176.4)">+3V3</text>
<text x="294" y="180.2">GND</text>
<text x="309.4" y="183.6">TR3_C</text>
<text x="340.2" y="185.4">2N3820</text>
<text x="340.2" y="182.1">P3A</text>
<text x="33.7" y="190.5">RX0</text>
<text x="33.7" y="187.1">RST</text>
<text x="111.5" y="187.1">+5V</text>
<text x="111.8" y="190.5">GND</text>
<text x="138.7" y="188">+5V</text>
<text x="333.4" y="190.5">GND</text>
<text x="360.8" y="190.5">TR3_O</text>
<text x="33.7" y="193.9">TX0</text>
<text x="33.7" y="197.4">RGB_LED</text>
<text x="106.2" y="197.4">SD_CLK</text>
<text x="111.3" y="193.9">+3V3</text>
<text x="135.9" y="194.9">+3.3V</text>
<text x="33.7" y="200.8">PM1_TX</text>
<text x="105.6" y="200.8">GPS_RX</text>
<text x="208.4" y="200.8">+3V3</text>
<text x="33.7" y="204.2">RXD1</text>
<text x="33.7" y="207.6">LOPY_CLK</text>
<text x="105.6" y="204.2">GPS_TX</text>
<text x="108.5" y="207.6">TR1_C</text>
<text x="33.7" y="211">LOPY_MOSI</text>
<text x="33.7" y="214.5">LOPY_MISO</text>
<text x="105.8" y="214.5">PM2_RX</text>
<text x="108.5" y="211">TR3_C</text>
<text x="33.7" y="221.3">SDA</text>
<text x="33.7" y="217.9">SD_DO</text>
<text x="105.8" y="217.9">PM1_RX</text>
<text x="278.6" y="219.6">TX0</text>
<text x="343.6" y="221.3">V+</text>
<text x="33.7" y="224.7">SCL</text>
<text x="121.6" y="225.7">V_BUTTON</text>
<text x="278.6" y="223">RX0</text>
<text x="321.5" y="222.3">V_IN</text>
<text x="321.5" y="225.7">GND</text>
<text x="343.6" y="224.7">GND</text>
<text x="358.9" y="222.3">PAD3</text>
<text x="358.9" y="225.7">PAD4</text>
<text x="33.7" y="228.2">PM2_TX</text>
<text x="33.7" y="231.6">WIFI</text>
<text x="105.3" y="228.2">BUTTON</text>
<text x="187.8" y="228.2">BUTTON</text>
<text x="343.6" y="228.2">+5V</text>
<text x="358.9" y="229.1">PAD5</text>
<text x="29.5" y="239.4">H2</text>
<text x="225.5" y="235">GND</text>
<text x="283.7" y="236.7">GND</text>
<text x="329" y="235.7">+5V</text>
<text x="29.5" y="243.5">MOUNT-HOLE3.0</text>
<text x="380.6" y="242.8">H4</text>
<text x="373.8" y="246.9">MOUNT-HOLE3.0</text>
</g>
<g font-size="3.4" fill="#0dab76">
<text x="333.4" y="80.9">PM1</text>
<text x="386.4" y="80.9">PM2</text>
<text x="232.3" y="151.1">T &amp; H</text>
<text x="350.5" y="156.3">GPS</text>
<text x="232.3" y="171.7">RTC</text>
</g>
<g font-size="2.9" fill="#808080">
<text x="106.2" y="71.9">CD1</text>
<text x="40.4" y="77">G3</text>
<text x="84.8" y="77">G2</text>
<text x="106.2" y="75.3">CD2</text>
<text x="115.6" y="73.4">CARD_DETECT</text>
<text x="115.6" y="76.8">CARD_DETECT1</text>
<text x="321.7" y="75.3">1</text>
<text x="374.8" y="75.3">1</text>
<text x="40.4" y="80.4">G4</text>
<text x="50.5" y="82">G4</text>
<text x="50.5" y="78.5">G3</text>
<text x="74.6" y="82">G1</text>
<text x="74.6" y="78.5">G2</text>
<text x="84.8" y="80.4">G1</text>
<text x="233.6" y="78.7">+</text>
<text x="234.3" y="82.2">-</text>
<text x="321.7" y="78.7">2</text>
<text x="321.7" y="82.2">3</text>
<text x="374.8" y="78.7">2</text>
<text x="374.8" y="82.2">3</text>
<text x="110.4" y="89">3</text>
<text x="110.4" y="85.6">7</text>
<text x="115.6" y="87.1">DATA_OUT</text>
<text x="321.7" y="85.6">4</text>
<text x="374.8" y="85.6">4</text>
<text x="110.4" y="95.8">2</text>
<text x="110.4" y="92.4">5</text>
<text x="115.6" y="90.5">DATA_IN</text>
<text x="115.6" y="93.9">SCLK</text>
<text x="110.4" y="99.3">8</text>
<text x="115.6" y="97.4">CS</text>
<text x="115.6" y="100.8">DAT1</text>
<text x="53.6" y="105.2" transform="rotate(-90 53.6 105.2)">DATA2</text>
<text x="57" y="105.2" transform="rotate(-90 57 105.2)">CS</text>
<text x="60.4" y="105.2" transform="rotate(-90 60.4 105.2)">DI</text>
<text x="63.8" y="105.2" transform="rotate(-90 63.8 105.2)">VDD</text>
<text x="67.2" y="105.2" transform="rotate(-90 67.2 105.2)">SCLK</text>
<text x="70.7" y="105.2" transform="rotate(-90 70.7 105.2)">VSS</text>
<text x="74.1" y="105.2" transform="rotate(-90 74.1 105.2)">DO</text>
<text x="77.5" y="105.2" transform="rotate(-90 77.5 105.2)">DATA1</text>
<text x="80.9" y="105.2" transform="rotate(-90 80.9 105.2)">CDN</text>
<text x="110.4" y="102.7">1</text>
<text x="115.6" y="104.2">DAT2</text>
<text x="235.4" y="106.1">1</text>
<text x="314.5" y="107.4">D</text>
<text x="332.5" y="104.4">G</text>
<text x="341.9" y="104.4">S</text>
<text x="363.3" y="104.4">G</text>
<text x="372.7" y="104.4">S</text>
<text x="52" y="113.1" transform="rotate(-90 52 113.1)">1</text>
<text x="55.5" y="113.1" transform="rotate(-90 55.5 113.1)">2</text>
<text x="58.9" y="113.1" transform="rotate(-90 58.9 113.1)">3</text>
<text x="62.3" y="113.1" transform="rotate(-90 62.3 113.1)">4</text>
<text x="65.7" y="113.1" transform="rotate(-90 65.7 113.1)">5</text>
<text x="69.2" y="113.1" transform="rotate(-90 69.2 113.1)">6</text>
<text x="72.6" y="113.1" transform="rotate(-90 72.6 113.1)">7</text>
<text x="76" y="113.1" transform="rotate(-90 76 113.1)">8</text>
<text x="79.4" y="113.1" transform="rotate(-90 79.4 113.1)">9</text>
<text x="110.4" y="113">6</text>
<text x="110.4" y="109.6">4</text>
<text x="115.6" y="111">VDD</text>
<text x="235.4" y="113">2</text>
<text x="341.9" y="111.3">D</text>
<text x="372.7" y="111.3">D</text>
<text x="106.1" y="119.8">MT2</text>
<text x="115.6" y="114.5">VSS</text>
<text x="305.1" y="114.3">G</text>
<text x="314.5" y="114.3">S</text>
<text x="106.1" y="123.2">MT1</text>
<text x="115.6" y="124.8">GND</text>
<text x="115.6" y="121.3">GND1</text>
<text x="36.8" y="131.8">8</text>
<text x="36.8" y="135.2">7</text>
<text x="36.8" y="142.1">5</text>
<text x="36.8" y="138.6">6</text>
<text x="36.8" y="148.9">3</text>
<text x="36.8" y="145.5">4</text>
<text x="220.7" y="145.5">1</text>
<text x="220.7" y="148.9">2</text>
<text x="36.8" y="152.4">2</text>
<text x="36.8" y="155.8">1</text>
<text x="220.7" y="152.4">3</text>
<text x="220.7" y="155.8">4</text>
<text x="338.9" y="150.6">1</text>
<text x="338.9" y="154.1">2</text>
<text x="338.9" y="157.5">3</text>
<text x="338.9" y="160.9">4</text>
<text x="220.7" y="166">1</text>
<text x="220.7" y="169.5">2</text>
<text x="220.7" y="172.9">3</text>
<text x="220.7" y="176.3">4</text>
<text x="329.9" y="179.4">D</text>
<text x="347.9" y="176.3">G</text>
<text x="357.3" y="176.3">S</text>
<text x="357.3" y="183.2">D</text>
<text x="58" y="186.6">1</text>
<text x="58" y="190">2</text>
<text x="95" y="186.6">1</text>
<text x="95" y="190">2</text>
<text x="320.5" y="186.2">G</text>
<text x="329.9" y="186.2">S</text>
<text x="58" y="193.5">3</text>
<text x="58" y="196.8">4</text>
<text x="95" y="193.5">3</text>
<text x="95" y="196.8">4</text>
<text x="58" y="200.3">5</text>
<text x="58" y="203.7">6</text>
<text x="95" y="200.3">5</text>
<text x="95" y="203.7">6</text>
<text x="58" y="207.1">7</text>
<text x="95" y="207.1">7</text>
<text x="209.7" y="208.9">1</text>
<text x="229.4" y="208.9">4</text>
<text x="58" y="210.6">8</text>
<text x="58" y="214">9</text>
<text x="95" y="210.6">8</text>
<text x="95" y="214">9</text>
<text x="209.7" y="215.7">2</text>
<text x="214.9" y="210.4">A0</text>
<text x="222.2" y="210.4">A1</text>
<text x="229.4" y="215.7">3</text>
<text x="56.4" y="217.4">10</text>
<text x="56.6" y="220.9">11</text>
<text x="95" y="217.4">10</text>
<text x="95" y="220.9">11</text>
<text x="214.9" y="217.2">B0</text>
<text x="222.2" y="217.2">B1</text>
<text x="289.2" y="219.1">1</text>
<text x="56.4" y="224.3">12</text>
<text x="56.4" y="227.7">13</text>
<text x="95" y="224.3">12</text>
<text x="95" y="227.7">13</text>
<text x="289.2" y="222.5">2</text>
<text x="289.2" y="226">3</text>
<text x="56.4" y="231.1">14</text>
<text x="95" y="231.1">14</text>
<text x="289.2" y="229.4">4</text>
<text x="56.4" y="234.5">15</text>
<text x="56.4" y="238">16</text>
<text x="95" y="234.5">15</text>
<text x="95" y="238">16</text>
</g>
<g font-size="2.4" fill="#808080">
<text x="186.1" y="63.8">D2B</text>
<text x="222.5" y="62.1">D3B</text>
<text x="219.2" y="70.7">40V-1A</text>
<text x="273.4" y="67.2" transform="rotate(-90 273.4 67.2)">1M</text>
<text x="278.6" y="67.2" transform="rotate(-90 278.6 67.2)">1M</text>
<text x="290.5" y="70.6">SSM3J328R,LF</text>
<text x="341.9" y="68.9">SSM3J328R,LF</text>
<text x="163.8" y="75.8">DC_JACK_A</text>
<text x="165.5" y="72.3">DC-005</text>
<text x="186.1" y="72.3">40V-1A</text>
<text x="186.1" y="75.8">D2A</text>
<text x="218.7" y="75.8">1N4004</text>
<text x="239.2" y="75.8">2p-2.0</text>
<text x="239.2" y="72.3">DC_JST</text>
<text x="273.4" y="74.1" transform="rotate(-90 273.4 74.1)">R2B</text>
<text x="278.6" y="74.1" transform="rotate(-90 278.6 74.1)">R2A</text>
<text x="324.8" y="72.3">4P-2.0</text>
<text x="377.9" y="72.3">4P-2.0</text>
<text x="275.1" y="80.9">N1B</text>
<text x="290.5" y="80.9">P1B</text>
<text x="343.6" y="82.6">P2B</text>
<text x="186.1" y="84.3">1N4004</text>
<text x="222.5" y="84.3">D3A</text>
<text x="222.5" y="91.2">D1B</text>
<text x="275.1" y="91.2">BSS138W-7-F</text>
<text x="49.1" y="101.5" transform="rotate(-90 49.1 101.5)">ST-TF-003A</text>
<text x="219.2" y="99.7">40V-1A</text>
<text x="235.8" y="101.5">GREEN-2P-3.5</text>
<text x="268.3" y="96.4" transform="rotate(-90 268.3 96.4)">1M</text>
<text x="273.4" y="96.4" transform="rotate(-90 273.4 96.4)">1M</text>
<text x="164.8" y="105.6">DC-005</text>
<text x="218.7" y="103.2">1N4004</text>
<text x="268.3" y="103.2" transform="rotate(-90 268.3 103.2)">R3B</text>
<text x="273.4" y="103.2" transform="rotate(-90 273.4 103.2)">R3A</text>
<text x="49.1" y="110" transform="rotate(-90 49.1 110)">SD_CHINA</text>
<text x="163.8" y="108.3">DC_JACK_B</text>
<text x="222.5" y="111.7">D1A</text>
<text x="237.4" y="120.3">DC_SCREW</text>
<text x="23.9" y="127.1">BOB_SD</text>
<text x="223.8" y="142.6">4P-2.0</text>
<text x="292.3" y="140.8" transform="rotate(-90 292.3 140.8)">1M</text>
<text x="297.4" y="140.8" transform="rotate(-90 297.4 140.8)">1M</text>
<text x="292.3" y="147.7" transform="rotate(-90 292.3 147.7)">R4B1</text>
<text x="297.4" y="147.7" transform="rotate(-90 297.4 147.7)">R4A1</text>
<text x="307.7" y="146">SSM3J328R,LF</text>
<text x="341.9" y="147.7">4P-2.0</text>
<text x="288.8" y="154.6">BSS138W-7-F</text>
<text x="307.7" y="154.5">P3B</text>
<text x="25.4" y="161.4">8p-2.54</text>
<text x="223.8" y="163.1">4P-2.0</text>
<text x="285.4" y="163.1" transform="rotate(-90 285.4 163.1)">1M</text>
<text x="290.5" y="163.1" transform="rotate(-90 290.5 163.1)">1M</text>
<text x="299.1" y="163.1">N3B</text>
<text x="285.4" y="170" transform="rotate(-90 285.4 170)">R5B1</text>
<text x="290.5" y="170" transform="rotate(-90 290.5 170)">R5A1</text>
<text x="54.2" y="181.9">J1</text>
<text x="62.8" y="181.9">16p-2.54</text>
<text x="82.3" y="181.9">16p-2.54</text>
<text x="97.9" y="181.9">J2</text>
<text x="213.5" y="205.9">CONFIG</text>
<text x="304.2" y="221.3">4p-2.54</text>
<text x="216.9" y="226.4">R1A</text>
<text x="216.9" y="231.6">1M</text>
<text x="216.9" y="235">R1B</text>
<text x="216.9" y="240.2">1M</text>
</g>
</svg>
